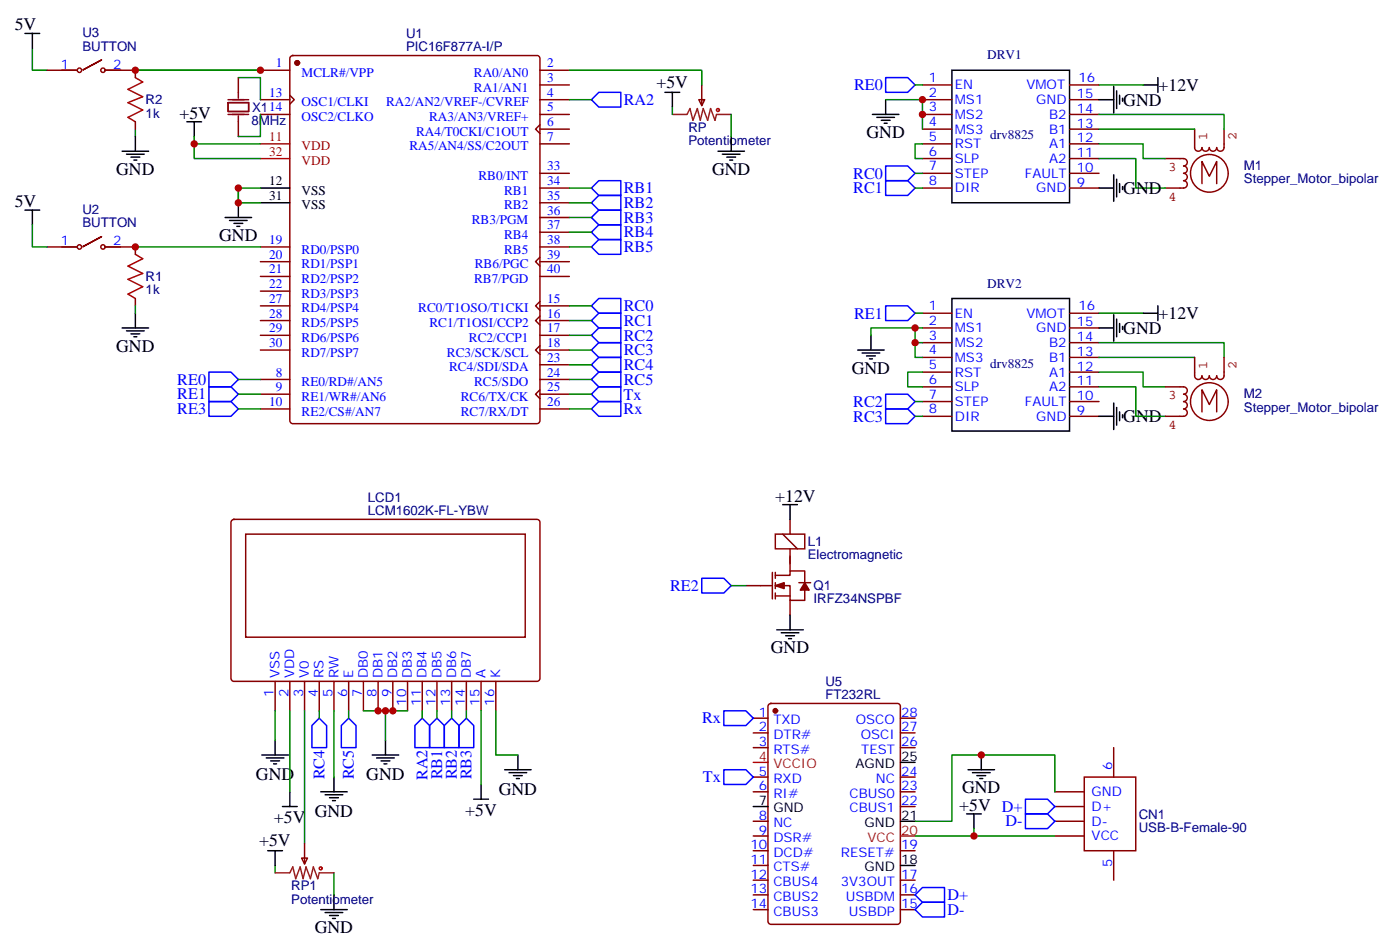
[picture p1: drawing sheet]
<svg xmlns="http://www.w3.org/2000/svg" width="336mm" height="228mm" viewBox="0 0 336 228" stroke-linecap="round" stroke-linejoin="round" font-family="sans-serif">
<g fill="#870000" stroke="#870000" stroke-width=".35">
<path d="M185.9 140.3l2.1-.7v1.4z"/>
<path d="M193 139.6l1 1.8h-2.1z"/>
<circle cx="71.3" cy="15.1" r=".53"/>
<circle cx="185.9" cy="170.3" r=".53"/>
</g>
<g fill="none" stroke="#870000" stroke-width=".35">
<path d="M11.3 16.8h7M24.3 14.4l-4.5 2.4 4.5-2.4M25.4 16.8h7.1v1.8M57.1 18.6v3.5M62.4 16.8h7.1M69.7 13.5l.5-.2h58.6a.71 .71 0 0 1 .7 .7v86.8a.76 .76 0 0 1-.7 .7h-58.6a.76 .76 0 0 1-.7-.7v-86.8zM129.5 16.8h7M32.5 29.2v1.7M57.1 29.2v3.5M62.4 27.4h7.1M62.4 23.9h7.1M69.5 22.8l1.1 1.1-1.1 1"/>
<path d="M129.5 29.9l-1.1 1 1.1 1.1M129.5 27.4h7M129.5 23.9h7M129.5 34.5h7M129.5 30.9h7M129.5 20.4h7M167.6 23.9h1.4l-.7 1.4zM168.3 20.4v4.9M221.2 27.4h7M221.2 23.9h7M221.2 34.5h7M221.2 30.9h7"/>
<path d="M221.2 20.4h7M221.2 38h7M256.5 27.4h7M256.5 23.9h7M256.5 34.5h7M256.5 30.9h7M256.5 20.4h7M256.5 38h7M11.3 59.2h7M24.3 56.7l-4.5 2.5 4.5-2.5M25.4 59.2h7.1v1.7M62.4 59.2h7.1"/>
<path d="M129.5 59.2h7M129.5 55.6h7M129.5 52.1h7M129.5 48.6h7M129.5 45h7M129.5 41.5h7M221.2 45h7M221.2 41.5h7M256.5 45h7M256.5 41.5h7M32.5 71.5v1.8M62.4 66.2h7.1"/>
<path d="M62.4 62.7h7.1M62.4 76.8h7.1M62.4 73.3h7.1M62.4 69.7h7.1M129.5 61.6l-1.1 1.1 1.1 1M129.5 75.7l-1.1 1.1 1.1 1.1M129.5 72.2l-1.1 1.1 1.1 1M129.5 66.2h7M129.5 62.7h7M129.5 76.8h7M129.5 73.3h7M221.2 75h7"/>
<path d="M221.2 78.6h7M256.5 75h7M256.5 78.6h7M62.4 83.9h7.1M62.4 80.3h7.1M62.4 98h7.1M62.4 94.4h7.1M62.4 90.9h7.1M129.5 93.4l-1.1 1 1.1 1.1M129.5 82.8l-1.1 1.1 1.1 1M129.5 83.9h7M129.5 80.3h7"/>
<path d="M129.5 98h7M129.5 94.4h7M129.5 90.9h7M129.5 87.4h7M221.2 82.1h7M221.2 85.6h7M221.2 89.1h7M221.2 92.7h7M221.2 96.2h7M221.2 99.7h7M256.5 82.1h7M256.5 85.6h7"/>
<path d="M256.5 89.1h7M256.5 92.7h7M256.5 96.2h7M256.5 99.7h7M55.6 124.6l.5-.2h72.7a.71 .71 0 0 1 .7 .7v37.4a.76 .76 0 0 1-.7 .7h-72.7a.76 .76 0 0 1-.7-.7v-37.4zM58.9 128h67v24.6h-67zM185.2 137.1v6.4M185.9 137.8h3.5v-1h3.6v2.8M185.9 137.1v1.4M185.9 139.6v1.4M189.4 133.2v3.6M191.6 139.6h2.8"/>
<path d="M178.9 140.3h6.3M185.9 140.3h3.5v3.5h3.6v-2.4M185.9 142.8h3.5M185.9 142.1v1.4M189.4 143.8v3.6M66 163.2v7.1M69.5 163.2v7.1M73 163.2v7.1M76.6 163.2v7.1M80.1 163.2v7.1M83.6 163.2v7.1M87.1 163.2v7.1"/>
<path d="M90.7 163.2v7.1M94.2 163.2v7.1M97.7 163.2v7.1M101.2 163.2v7.1M104.8 163.2v7.1M108.3 163.2v7.1M111.8 163.2v7.1M115.4 163.2v7.1M118.9 163.2v7.1M180.6 172h3.5M180.6 179.1h3.5M180.6 175.6h3.5"/>
<path d="M184.4 168.7l.5-.2h30.3a.71 .71 0 0 1 .7 .7v51.5a.76 .76 0 0 1-.7 .7h-30.3a.76 .76 0 0 1-.8-.7v-51.5zM215.9 172h3.5M215.9 179.1h3.5M215.9 175.6h3.5M267.1 179.1v7.1M180.6 186.2h3.5M180.6 189.7h3.5M180.6 196.7h3.5M215.9 186.2h3.5M215.9 189.7h3.5M215.9 193.2h3.5M252.9 189.7h7.1"/>
<path d="M252.9 196.7h7.1M252.9 193.2h7.1M260 186.2h12.3v17.6h-12.3zM72.3 205.6h1.4l-.7 1.4zM73 202v5M180.6 200.3h3.5M180.6 203.8h3.5M180.6 207.3h3.5M180.6 210.9h3.5M180.6 214.4h3.5M180.6 217.9h3.5M215.9 203.8h3.5"/>
<path d="M215.9 210.9h3.5M215.9 214.4h3.5M215.9 217.9h3.5M252.9 200.3h7.1M267.1 203.8v7.1"/>
<circle cx="19" cy="16.8" r=".53"/>
<circle cx="24.7" cy="16.8" r=".53"/>
<circle cx="19" cy="59.2" r=".53"/>
<circle cx="24.7" cy="59.2" r=".53"/>
</g>
<path d="M62.4 38h7.1M62.4 34.5h7.1M180.6 182.6h3.5M215.9 200.3h3.5" fill="none" stroke="#f00" stroke-width=".35"/>
<g fill="none" stroke="#000" stroke-width=".35">
<path d="M6 8h3.5M7.8 8v3.5M228.2 16.8h28.3v31.8h-28.3zM277.6 18.6v3.5M29.3 36.2h6.3M30.3 36.9h4.3M31.4 37.6h2.1M32.1 38.3h.7M32.5 32.7v3.5M44.8 29.2h3.5M46.6 29.2v3.5M159.5 22.1h3.5"/>
<path d="M161.2 22.1v3.5M172.2 36.2h6.3M173.2 36.9h4.2M174.3 37.6h2.1M175 38.3h.7M175.3 32.7v3.5M209.2 27.4h6.3M210.3 28.1h4.2M211.3 28.8h2.1M212 29.5h.7M212.4 23.9v3.5M263.5 23.9h3.6"/>
<path d="M267.1 20.7v6.4M267.8 21.8v4.2M268.5 22.8v2.1M269.2 23.5v.7M274.1 20.4h3.5M6 50.3h3.5M7.8 50.3v3.6M54 52.1h6.3M55 52.8h4.3M56.1 53.5h2.1M56.8 54.2h.7M57.1 48.6v3.5"/>
<path d="M62.4 48.6h7.1M62.4 45h7.1M263.5 45h3.6M267.1 41.9v6.3M267.8 42.9v4.3M268.5 44v2.1M269.2 44.7v.7M29.3 78.6h6.3M30.3 79.3h4.3M31.4 80h2.1M32.5 75v3.6M228.2 71.5h28.3v31.8h-28.3z"/>
<path d="M263.5 78.6h3.6M267.1 75.4v6.3M267.8 76.4v4.3M268.5 77.5v2.1M269.2 78.2v.7M274.1 75h3.5M277.6 73.3v3.5M32.1 80.7h.7M205.7 83.9h6.3M206.7 84.6h4.3M207.8 85.3h2.1M208.5 86h.7"/>
<path d="M208.8 80.3v3.6M263.5 99.7h3.6M267.1 96.6v6.3M267.8 97.6v4.2M268.5 98.7v2.1M269.2 99.4v.7M187.7 120.9h3.5M189.4 120.9v3.5M186.3 150.9h6.3M187.3 151.6h4.3M188.4 152.3h2.1M189.1 153h.7"/>
<path d="M189.4 147.4v3.5M66 177.3v3.6M92.4 177.3v3.6M62.8 180.9h6.3M63.9 181.6h4.2M64.9 182.3h2.1M65.6 183h.7M67.7 193.2h3.6M69.5 189.7v3.5M76.9 189.7h6.4M78 190.4h4.2M79 191.1h2.1"/>
<path d="M79.7 191.8h.7M80.1 186.2v3.5M89.3 180.9h6.3M90.3 181.6h4.2M91.4 182.3h2.1M92.1 183h.7M113.6 191.5h3.5M115.4 187.9v3.6M121 184.4h6.4M122.1 185.1h4.2M123.1 185.8h2.1M123.8 186.5h.7"/>
<path d="M124.2 180.9v3.5M180.6 193.2h3.5M215.9 196.7h3.5M215.9 182.6h3.5M231.8 195h3.5M232.1 184.4h6.4M233.2 185.1h4.2M233.5 195v3.5M234.2 185.8h2.2M234.9 186.5h.8M235.3 180.9v3.5M64.2 203.8h3.5"/>
<path d="M66 203.8v3.5M76.9 217.9h6.4M78 218.6h4.2M79 219.3h2.1M80.1 214.4v3.5M215.9 207.3h3.5M79.7 220h.7"/>
</g>
<g fill="none" stroke="#00f" stroke-width=".35">
<path d="M212.4 18.6h5.3l1.7 1.8-1.7 1.7h-5.3zM141.8 23.9l1.8-1.8h5.3v3.5h-5.3zM212.4 39.8h5.3l1.7 1.7-1.7 1.8h-5.3zM141.8 45l1.8-1.7h5.3v3.5h-5.3zM141.8 48.6l1.8-1.8h5.3v3.5h-5.3zM141.8 52.1l1.8-1.8h5.3v3.6h-5.3zM141.8 59.2l1.8-1.8h5.3v3.5h-5.3zM143.6 53.9h5.3v3.5h-5.3l-1.8-1.8zM212.4 43.3h5.3l1.7 1.7-1.7 1.8h-5.3zM141.8 76.8l1.8-1.8h5.3v3.6h-5.3zM143.6 71.5h5.3v3.5h-5.3l-1.8-1.7zM212.4 73.3h5.3l1.7 1.7-1.7 1.8h-5.3z"/>
<path d="M50.1 89.1h5.3l1.7 1.8-1.7 1.8h-5.3zM50.1 92.7h5.3l1.7 1.7-1.7 1.8h-5.3zM50.1 96.2h5.3l1.7 1.8-1.7 1.7h-5.3zM141.8 80.3l1.8-1.7h5.3v3.5h-5.3zM141.8 83.9l1.8-1.8h5.3v3.5h-5.3zM141.8 87.4l1.8-1.8h5.3v3.5h-5.3zM141.8 90.9l1.8-1.8h5.3v3.6h-5.3zM141.8 94.4l1.8-1.7h5.3v3.5h-5.3zM141.8 98l1.8-1.8h5.3v3.5h-5.3zM212.4 94.4h5.3l1.7 1.8-1.7 1.8h-5.3zM212.4 98h5.3l1.7 1.7-1.7 1.8h-5.3zM168.3 138.5h5.3l1.7 1.8-1.7 1.8h-5.3z"/>
<path d="M76.6 172l1.7 1.8v5.3h-3.5v-5.3zM83.6 172l1.8 1.8v5.3h-3.6v-5.3zM101.2 172l1.8 1.8v5.3h-3.5v-5.3zM104.8 172l1.7 1.8v5.3h-3.5v-5.3zM108.3 172l1.8 1.8v5.3h-3.6v-5.3zM111.8 172l1.8 1.8v5.3h-3.5v-5.3zM173.6 170.3h5.3l1.7 1.7-1.7 1.8h-5.3zM173.6 184.4h5.3l1.7 1.8-1.7 1.7h-5.3zM245.9 195h5.3l1.7 1.7-1.7 1.8h-5.3zM245.9 191.5h5.3l1.7 1.7-1.7 1.8h-5.3zM219.4 214.4l1.8-1.8h5.3v3.5h-5.3zM219.4 217.9l1.8-1.8h5.3v3.6h-5.3z"/>
</g>
<g fill="none" stroke="#008700" stroke-width=".35">
<path d="M7.8 11.5v5.3h3.5M32.5 16.8h29.9M57.1 18.6h5.3v5.3M136.5 16.8h31.8v3.6M32.5 30.9v1.8M46.6 32.7v1.8h15.8M46.6 34.5v3.5h15.8M62.4 27.4v5.3h-5.3M136.5 23.9h5.3M161.2 25.6v1.8M175.3 27.4v5.3M212.4 23.9h8.8v7"/>
<path d="M219.4 20.4h1.8M221.2 34.5h-1.8v3.5h1.8M263.5 27.4h30v3.5M263.5 34.5h10.6v3.5h5.3M263.5 38h8.8v7h7.1M263.5 20.4h10.6M263.5 30.9h23M7.8 53.9v5.3h3.5M32.5 59.2h29.9M57.1 45v3.6h5.3M62.4 45h-5.3v3.6M136.5 59.2h5.3"/>
<path d="M136.5 55.6h5.3M136.5 52.1h5.3M136.5 48.6h5.3M136.5 45h5.3M219.4 45h1.8M219.4 41.5h1.8M32.5 73.3v1.7M136.5 76.8h5.3M136.5 73.3h5.3M219.4 78.6v3.5h1.8M219.4 75h1.8M221.2 78.6h-12.4v1.7"/>
<path d="M263.5 75h10.6M57.1 98h5.3M57.1 94.4h5.3M57.1 90.9h5.3M136.5 98h5.3M136.5 94.4h5.3M136.5 90.9h5.3M136.5 87.4h5.3M136.5 83.9h5.3M136.5 80.3h5.3M219.4 82.1v3.5h1.8M219.4 99.7h1.8"/>
<path d="M219.4 96.2h1.8M221.2 89.1h-3.5v3.6h3.5M263.5 92.7h8.8v7h7.1M263.5 89.1h10.6v3.6h5.3M263.5 82.1h30v3.5M263.5 85.6h23M175.3 140.3h3.6M66 170.3v7M69.5 170.3v19.4M73 170.3v31.7M76.6 170.3v1.7M80.1 170.3v15.9"/>
<path d="M83.6 170.3v1.7M87.1 170.3h10.6M92.4 170.3v7M101.2 170.3v1.7M104.8 170.3v1.7M108.3 170.3v1.7M111.8 170.3v1.7M115.4 170.3v17.6M118.9 170.3v10.6h5.3M233.5 198.5v1.8h19.4M252.9 189.7v-8.8h-24.7v15.8h-8.8M66 207.3v1.8"/>
<path d="M80.1 209.1v5.3M219.4 200.3h14.1"/>
</g>
<g fill="none" stroke="#a10000" stroke-width=".35">
<path d="M32.5 18.6l1.7 1-3.5 1.8 3.5 1.8-3.5 1.4 3.5 1.8-3.5 1.7 1.8 1.1M32.5 60.9l1.7 1.1-3.5 1.7 3.5 1.8-3.5 1.4 3.5 1.8-3.5 1.7 1.8 1.1"/>
<circle cx="172.2" cy="26.4" r=".35"/>
<circle cx="76.9" cy="208" r=".35"/>
</g>
<path d="M54.7 24.6h4.9v2.1h-4.9zM54.7 27.4h4.9M54.7 23.9h4.9M57.1 27.8v1.4M57.1 22.1v1.4" fill="none" stroke="#870012" stroke-width=".35"/>
<path d="M161.2 27.4h3.5l.8-1.4 .7 2.8 1-2.8 .7 2.8 .7-2.8 1.1 2.8 .7-2.8 1 2.8 .4-1.4h3.5M66 209.1h3.5l.7-1.4 .7 2.8 1.1-2.8 .7 2.8 .7-2.8 1 2.8 .7-2.8 1.1 2.8 .4-1.4h3.5" fill="none" stroke="#8c2424" stroke-width=".35"/>
<path d="M279.4 38h4.4a.88 .88 0 0 1 .9 .9 .88 .88 0 0 1-.9 .9 .88 .88 0 0 1 .9 .8 .88 .88 0 0 1-.9 .9 .88 .88 0 0 1 .9 .9 .88 .88 0 0 1-.9 .9 .88 .88 0 0 1 .9 .9 .88 .88 0 0 1-.9 .8h-4.4M286.5 30.9v4.4a.88 .88 0 0 0 .8 .9 .88 .88 0 0 0 .9-.9 .88 .88 0 0 0 .9 .9 .88 .88 0 0 0 .9-.9 .88 .88 0 0 0 .9 .9 .88 .88 0 0 0 .8-.9 .88 .88 0 0 0 .9 .9 .88 .88 0 0 0 .9-.9v-4.4M288.2 44v-5.3l1.8 3.5 1.7-3.5v5.3M294.5 41.5a4.5 4.5 0 0 0-6.5-4 4.5 4.5 0 0 0-.8 7.6 4.5 4.5 0 0 0 7.2-2.6l.1-.8M279.4 92.7h4.4a.88 .88 0 0 1 .9 .9 .88 .88 0 0 1-.9 .8 .88 .88 0 0 1 .9 .9 .88 .88 0 0 1-.9 .9 .88 .88 0 0 1 .9 .9 .88 .88 0 0 1-.9 .9 .88 .88 0 0 1 .9 .8 .88 .88 0 0 1-.9 .9h-4.4M286.5 85.6v4.4a.88 .88 0 0 0 .8 .9 .88 .88 0 0 0 .9-.9 .88 .88 0 0 0 .9 .9 .88 .88 0 0 0 .9-.9 .88 .88 0 0 0 .9 .9 .88 .88 0 0 0 .8-.9 .88 .88 0 0 0 .9 .9 .88 .88 0 0 0 .9-.9v-4.4M288.2 98.7v-5.3l1.8 3.5 1.7-3.5v5.3M294.5 96.2a4.5 4.5 0 0 0-6.5-4.1 4.5 4.5 0 0 0-.8 7.7 4.5 4.5 0 0 0 7.2-2.6l.1-.8M185.9 128h7.1v3.5h-7.1zM187.7 128l3.5 3.5M189.4 124.4v3.6M189.4 131.5v3.5" fill="none" stroke="#850000" stroke-width=".35"/>
<g fill="#c00">
<circle cx="32.5" cy="59.2" r=".88"/>
<circle cx="32.5" cy="16.8" r=".88"/>
<circle cx="62.4" cy="16.8" r=".88"/>
<circle cx="57.2" cy="45" r=".88"/>
<circle cx="57.2" cy="48.6" r=".88"/>
<circle cx="46.6" cy="34.5" r=".88"/>
<circle cx="219.4" cy="78.6" r=".88"/>
<circle cx="219.4" cy="82.1" r=".88"/>
<circle cx="221.2" cy="23.9" r=".88"/>
<circle cx="221.2" cy="27.4" r=".88"/>
<circle cx="90.7" cy="170.3" r=".88"/>
<circle cx="94.2" cy="170.3" r=".88"/>
<circle cx="92.4" cy="170.3" r=".88"/>
<circle cx="233.5" cy="200.3" r=".88"/>
<circle cx="235.3" cy="180.9" r=".88"/>
</g>
<g font-size="4.2">
<text x="3.5" y="7.3">5V</text>
<text x="157.4" y="21">+5V</text>
<text x="277.8" y="21.8">+12V</text>
<text x="43" y="28.5">+5V</text>
<text x="269.3" y="25.3">GND</text>
<text x="207.8" y="33.1">GND</text>
<text x="27.9" y="41.9">GND</text>
<text x="170.7" y="41.9">GND</text>
<text x="269.3" y="46.5">GND</text>
<text x="3.5" y="49.6">5V</text>
<text x="52.6" y="57.7">GND</text>
<text x="277.8" y="76.4">+12V</text>
<text x="269.3" y="80">GND</text>
<text x="27.9" y="84.2">GND</text>
<text x="204.3" y="89.5">GND</text>
<text x="269.3" y="101.1">GND</text>
<text x="185.9" y="120.2">+12V</text>
<text x="184.9" y="156.5">GND</text>
<text x="61.4" y="187">GND</text>
<text x="87.8" y="187">GND</text>
<text x="119.6" y="190.5">GND</text>
<text x="230.7" y="190">GND</text>
<text x="65.7" y="197.2">+5V</text>
<text x="75.5" y="195.8">GND</text>
<text x="111.6" y="195.4">+5V</text>
<text x="230" y="194.3">+5V D+</text>
<text x="62.1" y="202.7">+5V</text>
<text x="75.5" y="223.6">GND</text>
</g>
<g font-size="3.9" fill="#00f">
<text x="204.8" y="21.6">RE0</text>
<text x="149.6" y="25.1">RA2</text>
<text x="149.6" y="46.3">RB1</text>
<text x="204.6" y="46.3">RC1</text>
<text x="204.6" y="42.8">RC0</text>
<text x="149.6" y="49.8">RB2</text>
<text x="149.6" y="53.4">RB3</text>
<text x="149.6" y="56.9">RB4</text>
<text x="149.6" y="60.4">RB5</text>
<text x="149.6" y="74.5">RC0</text>
<text x="204.8" y="76.3">RE1</text>
<text x="149.6" y="78.1">RC1</text>
<text x="149.6" y="81.6">RC2</text>
<text x="149.6" y="85.1">RC3</text>
<text x="149.6" y="88.7">RC4</text>
<text x="42.5" y="92.2">RE0</text>
<text x="42.5" y="95.7">RE1</text>
<text x="149.5" y="95.7">Tx</text>
<text x="149.6" y="92.2">RC5</text>
<text x="42.5" y="99.2">RE3</text>
<text x="149.5" y="99.2">Rx</text>
<text x="204.6" y="97.5">RC2</text>
<text x="204.6" y="101">RC3</text>
<text x="160.7" y="141.6">RE2</text>
<text x="168.4" y="173.3">Rx</text>
<text x="77.8" y="186.7" transform="rotate(-90 77.8 186.7)">RC4</text>
<text x="84.9" y="186.7" transform="rotate(-90 84.9 186.7)">RC5</text>
<text x="102.5" y="186.9" transform="rotate(-90 102.5 186.9)">RA2</text>
<text x="106" y="186.7" transform="rotate(-90 106 186.7)">RB1</text>
<text x="109.6" y="186.7" transform="rotate(-90 109.6 186.7)">RB2</text>
<text x="113.1" y="186.7" transform="rotate(-90 113.1 186.7)">RB3</text>
<text x="168.6" y="187.4">Tx</text>
<text x="241.1" y="197.9">D-</text>
<text x="227.2" y="215.6">D+</text>
<text x="227.2" y="219.2">D-</text>
</g>
<g font-size="3.2" fill="#000080">
<text x="19.8" y="8.9">U3</text>
<text x="97.4" y="9.1">U1</text>
<text x="19.8" y="12.1">BUTTON</text>
<text x="97.4" y="12.2">PIC16F877A-I/P</text>
<text x="236.7" y="14.2">DRV1</text>
<text x="34.9" y="28.2">1k</text>
<text x="34.9" y="25">R2</text>
<text x="60.3" y="30">8MHz</text>
<text x="60.4" y="26.8">X114</text>
<text x="165.1" y="34.8">Potentiometer</text>
<text x="165.1" y="31.6">RP</text>
<text x="237.4" y="33.4">drv8825</text>
<text x="298.3" y="40.7">M1</text>
<text x="298.3" y="43.9">Stepper_Motor_bipolar</text>
<text x="19.8" y="51.3">U2</text>
<text x="19.8" y="54.4">BUTTON</text>
<text x="34.9" y="70.5">1k</text>
<text x="34.9" y="67.4">R1</text>
<text x="236.7" y="68.9">DRV2</text>
<text x="237.4" y="88.1">drv8825</text>
<text x="298.3" y="95.4">M2</text>
<text x="298.3" y="98.6">Stepper_Motor_bipolar</text>
<text x="88.2" y="123.4">LCM1602K-FL-YBW</text>
<text x="88.2" y="120.2">LCD1</text>
<text x="193.7" y="130.8">L1</text>
<text x="193.7" y="133.9">Electromagnetic</text>
<text x="195.1" y="141.4">Q1</text>
<text x="195.1" y="144.5">IRFZ34NSPBF</text>
<text x="197.9" y="167.4">FT232RL</text>
<text x="197.9" y="164.3">U5</text>
<text x="273" y="196.1">CN1</text>
<text x="273" y="199.3">USB-B-Female-90</text>
<text x="69.8" y="213.3">RP1</text>
<text x="69.8" y="216.5">Potentiometer</text>
</g>
<g font-size="3.2" fill="#00f">
<text x="14.6" y="16.5">1</text>
<text x="27.2" y="16.5">2</text>
<text x="66.1" y="16.1">1</text>
<text x="131.2" y="16.1">2</text>
<text x="64.6" y="23.2">13</text>
<text x="72.3" y="18.4">MCLR#/VPP</text>
<text x="113.6" y="21.9">RA1/AN1</text>
<text x="113.6" y="18.4">RA0/AN0</text>
<text x="131.2" y="23.2">4</text>
<text x="131.2" y="19.6">3</text>
<text x="222.7" y="23.2">2</text>
<text x="222.7" y="19.6">1</text>
<text x="229" y="21.4">EN</text>
<text x="246.1" y="21.4">VMOT</text>
<text x="258.2" y="23.5">15</text>
<text x="258.6" y="19.6">16</text>
<text x="72.3" y="29">OSC2/CLKO</text>
<text x="72.3" y="25.5">OSC1/CLKI</text>
<text x="92.6" y="25.5">RA2/AN2/VREF-/CVREF</text>
<text x="102.9" y="29">RA3/AN3/VREF+</text>
<text x="131.2" y="26.7">5</text>
<text x="222.7" y="26.7">3</text>
<text x="229" y="28.5">MS2</text>
<text x="229" y="24.9">MS1</text>
<text x="248.5" y="24.9">GND</text>
<text x="251.6" y="28.5">B2</text>
<text x="258.2" y="27.1">14</text>
<text x="99.8" y="32.5">RA4/T0CKI/C1OUT</text>
<text x="131.2" y="33.8">7</text>
<text x="131.2" y="30.2">6</text>
<text x="222.7" y="33.8">5</text>
<text x="222.7" y="30.2">4</text>
<text x="229" y="35.5">RST</text>
<text x="229" y="32">MS3</text>
<text x="251.6" y="32">B1</text>
<text x="251.6" y="35.5">A1</text>
<text x="258.2" y="30.6">13</text>
<text x="258.2" y="34.1">12</text>
<text x="98.2" y="36.1">RA5/AN4/SS/C2OUT</text>
<text x="131.2" y="40.8">33</text>
<text x="222.7" y="40.8">7</text>
<text x="222.7" y="37.3">6</text>
<text x="229" y="39.1">SLP</text>
<text x="251.6" y="39.1">A2</text>
<text x="258.2" y="37.6">11</text>
<text x="258.2" y="41.2">10</text>
<text x="114.7" y="43.1">RB0/INT</text>
<text x="120.9" y="46.6">RB1</text>
<text x="131.2" y="47.9">35</text>
<text x="131.2" y="44.3">34</text>
<text x="222.7" y="44.3">8</text>
<text x="229" y="46.1">DIR</text>
<text x="229" y="42.6">STEP</text>
<text x="245.7" y="42.6">FAULT</text>
<text x="248.5" y="46.1">GND</text>
<text x="258.2" y="44.7">9</text>
<text x="113.1" y="53.7">RB3/PGM</text>
<text x="120.9" y="50.2">RB2</text>
<text x="131.2" y="51.4">36</text>
<text x="14.6" y="58.8">1</text>
<text x="27.2" y="58.8">2</text>
<text x="64.6" y="58.5">19</text>
<text x="120.9" y="57.2">RB4</text>
<text x="131.2" y="58.5">38</text>
<text x="131.2" y="54.9">37</text>
<text x="64.6" y="65.5">21</text>
<text x="64.6" y="62">20</text>
<text x="72.3" y="64.3">RD1/PSP1</text>
<text x="72.3" y="60.7">RD0/PSP0</text>
<text x="113.9" y="64.3">RB6/PGC</text>
<text x="120.9" y="60.7">RB5</text>
<text x="131.2" y="65.5">40</text>
<text x="131.2" y="62">39</text>
<text x="64.6" y="69">22</text>
<text x="72.3" y="71.3">RD3/PSP3</text>
<text x="72.3" y="67.8">RD2/PSP2</text>
<text x="113.7" y="67.8">RB7/PGD</text>
<text x="64.6" y="76.1">28</text>
<text x="64.6" y="72.6">27</text>
<text x="72.3" y="74.9">RD4/PSP4</text>
<text x="100.3" y="74.9">RC0/T1OSO/T1CKI</text>
<text x="131.2" y="76.1">16</text>
<text x="131.2" y="72.6">15</text>
<text x="222.7" y="77.9">2</text>
<text x="222.7" y="74.3">1</text>
<text x="229" y="76.1">EN</text>
<text x="246.1" y="76.1">VMOT</text>
<text x="258.6" y="74.3">16</text>
<text x="64.6" y="83.1">30</text>
<text x="64.6" y="79.6">29</text>
<text x="72.3" y="81.9">RD6/PSP6</text>
<text x="72.3" y="78.4">RD5/PSP5</text>
<text x="103" y="78.4">RC1/T1OSI/CCP2</text>
<text x="112.5" y="81.9">RC2/CCP1</text>
<text x="131.2" y="83.1">18</text>
<text x="131.2" y="79.6">17</text>
<text x="222.7" y="81.4">3</text>
<text x="229" y="83.1">MS2</text>
<text x="229" y="79.6">MS1</text>
<text x="248.5" y="79.6">GND</text>
<text x="251.6" y="83.1">B2</text>
<text x="258.2" y="78.2">15</text>
<text x="258.2" y="81.7">14</text>
<text x="72.3" y="85.4">RD7/PSP7</text>
<text x="107.2" y="85.4">RC3/SCK/SCL</text>
<text x="107.7" y="89">RC4/SDI/SDA</text>
<text x="131.2" y="86.7">23</text>
<text x="222.7" y="88.4">5</text>
<text x="222.7" y="84.9">4</text>
<text x="229" y="86.7">MS3</text>
<text x="251.6" y="86.7">B1</text>
<text x="258.2" y="85.3">13</text>
<text x="258.2" y="88.8">12</text>
<text x="66.1" y="93.7">9</text>
<text x="66.1" y="90.2">8</text>
<text x="72.3" y="92.5">RE0/RD#/AN5</text>
<text x="113.7" y="92.5">RC5/SDO</text>
<text x="131.2" y="93.7">25</text>
<text x="131.2" y="90.2">24</text>
<text x="222.7" y="95.5">7</text>
<text x="222.7" y="92">6</text>
<text x="229" y="93.7">SLP</text>
<text x="229" y="90.2">RST</text>
<text x="251.6" y="90.2">A1</text>
<text x="251.6" y="93.7">A2</text>
<text x="258.2" y="92.3">11</text>
<text x="258.2" y="95.8">10</text>
<text x="64.6" y="97.3">10</text>
<text x="72.3" y="99.6">RE2/CS#/AN7</text>
<text x="72.3" y="96">RE1/WR#/AN6</text>
<text x="110.5" y="99.6">RC7/RX/DT</text>
<text x="110.5" y="96">RC6/TX/CK</text>
<text x="131.2" y="97.3">26</text>
<text x="222.7" y="99">8</text>
<text x="229" y="100.8">DIR</text>
<text x="229" y="97.3">STEP</text>
<text x="245.7" y="97.3">FAULT</text>
<text x="248.5" y="100.8">GND</text>
<text x="258.2" y="99.4">9</text>
<text x="65.6" y="167" transform="rotate(-90 65.6 167)">1</text>
<text x="67" y="162.5" transform="rotate(-90 67 162.5)">VSS</text>
<text x="69.1" y="167" transform="rotate(-90 69.1 167)">2</text>
<text x="70.6" y="162.5" transform="rotate(-90 70.6 162.5)">VDD</text>
<text x="72.7" y="167" transform="rotate(-90 72.7 167)">3</text>
<text x="74.1" y="162.5" transform="rotate(-90 74.1 162.5)">V0</text>
<text x="76.2" y="167" transform="rotate(-90 76.2 167)">4</text>
<text x="77.6" y="162.5" transform="rotate(-90 77.6 162.5)">RS</text>
<text x="79.7" y="167" transform="rotate(-90 79.7 167)">5</text>
<text x="81.1" y="162.5" transform="rotate(-90 81.1 162.5)">RW</text>
<text x="83.3" y="167" transform="rotate(-90 83.3 167)">6</text>
<text x="84.7" y="162.5" transform="rotate(-90 84.7 162.5)">E</text>
<text x="86.8" y="167" transform="rotate(-90 86.8 167)">7</text>
<text x="88.2" y="162.5" transform="rotate(-90 88.2 162.5)">DB0</text>
<text x="90.3" y="167" transform="rotate(-90 90.3 167)">8</text>
<text x="91.7" y="162.5" transform="rotate(-90 91.7 162.5)">DB1</text>
<text x="93.8" y="167" transform="rotate(-90 93.8 167)">9</text>
<text x="95.2" y="162.5" transform="rotate(-90 95.2 162.5)">DB2</text>
<text x="98.8" y="162.5" transform="rotate(-90 98.8 162.5)">DB3</text>
<text x="102.3" y="162.5" transform="rotate(-90 102.3 162.5)">DB4</text>
<text x="105.8" y="162.5" transform="rotate(-90 105.8 162.5)">DB5</text>
<text x="109.4" y="162.5" transform="rotate(-90 109.4 162.5)">DB6</text>
<text x="112.9" y="162.5" transform="rotate(-90 112.9 162.5)">DB7</text>
<text x="116.4" y="162.5" transform="rotate(-90 116.4 162.5)">A</text>
<text x="119.9" y="162.5" transform="rotate(-90 119.9 162.5)">K</text>
<text x="97.4" y="169" transform="rotate(-90 97.4 169)">10</text>
<text x="100.9" y="169" transform="rotate(-90 100.9 169)">11</text>
<text x="104.4" y="169" transform="rotate(-90 104.4 169)">12</text>
<text x="107.9" y="169" transform="rotate(-90 107.9 169)">13</text>
<text x="111.5" y="169" transform="rotate(-90 111.5 169)">14</text>
<text x="115" y="169" transform="rotate(-90 115 169)">15</text>
<text x="118.5" y="169" transform="rotate(-90 118.5 169)">16</text>
<text x="182" y="171.7">1</text>
<text x="185.5" y="173.5">TXD</text>
<text x="205.2" y="173.5">OSCO</text>
<text x="216.1" y="171.7">28</text>
<text x="182" y="178.8">3</text>
<text x="182" y="175.2">2</text>
<text x="185.5" y="177">DTR#</text>
<text x="206.4" y="177">OSCI</text>
<text x="216.1" y="178.8">26</text>
<text x="216.1" y="175.2">27</text>
<text x="182" y="185.8">5</text>
<text x="185.5" y="180.5">RTS#</text>
<text x="206.5" y="180.5">TEST</text>
<text x="216.1" y="185.8">24</text>
<text x="266.7" y="184.4" transform="rotate(-90 266.7 184.4)">6</text>
<text x="182" y="189.3">6</text>
<text x="185.5" y="187.6">RXD</text>
<text x="185.5" y="191.1">RI#</text>
<text x="203.7" y="191.1">CBUS0</text>
<text x="210" y="187.6">NC</text>
<text x="216.1" y="189.3">23</text>
<text x="261.8" y="190.7">GND</text>
<text x="182" y="196.4">8</text>
<text x="203.7" y="194.6">CBUS1</text>
<text x="216.1" y="192.9">22</text>
<text x="261.8" y="197.8">D-</text>
<text x="261.8" y="194.3">D+</text>
<text x="179.9" y="203.4">10</text>
<text x="182" y="199.9">9</text>
<text x="185.5" y="198.2">NC</text>
<text x="185.5" y="201.7">DSR#</text>
<text x="216.1" y="203.4">19</text>
<text x="261.8" y="201.3">VCC</text>
<text x="179.9" y="207">11</text>
<text x="185.5" y="205.2">DCD#</text>
<text x="185.5" y="208.7">CTS#</text>
<text x="201.7" y="205.2">RESET#</text>
<text x="266.7" y="207.6" transform="rotate(-90 266.7 207.6)">5</text>
<text x="179.9" y="210.5">12</text>
<text x="179.9" y="214">13</text>
<text x="185.5" y="212.3">CBUS4</text>
<text x="185.5" y="215.8">CBUS2</text>
<text x="201.6" y="212.3">3V3OUT</text>
<text x="202.8" y="215.8">USBDM</text>
<text x="216.1" y="214">16</text>
<text x="216.1" y="210.5">17</text>
<text x="179.9" y="217.6">14</text>
<text x="185.5" y="219.3">CBUS3</text>
<text x="203.6" y="219.3">USBDP</text>
<text x="216.1" y="217.6">15</text>
</g>
<g font-size="3.2" fill="#f00">
<text x="64.6" y="33.8">11</text>
<text x="64.6" y="37.3">32</text>
<text x="72.3" y="39.6">VDD</text>
<text x="72.3" y="36.1">VDD</text>
<text x="182" y="182.3">4</text>
<text x="185.5" y="184">VCCIO</text>
<text x="208" y="201.7">VCC</text>
<text x="216.1" y="199.9">20</text>
</g>
<g font-size="3.2" fill="#840000">
<text x="289.5" y="33.7" transform="rotate(-90 289.5 33.7)">1</text>
<text x="296.5" y="33.7" transform="rotate(-90 296.5 33.7)">2</text>
<text x="280.2" y="41">3</text>
<text x="280.2" y="48">4</text>
<text x="289.5" y="88.3" transform="rotate(-90 289.5 88.3)">1</text>
<text x="296.5" y="88.3" transform="rotate(-90 296.5 88.3)">2</text>
<text x="280.2" y="95.7">3</text>
<text x="280.2" y="102.7">4</text>
</g>
<g font-size="3.2">
<text x="64.6" y="47.9">31</text>
<text x="64.6" y="44.3">12</text>
<text x="72.3" y="46.6">VSS</text>
<text x="72.3" y="50.2">VSS</text>
<text x="205.1" y="184">AGND</text>
<text x="216.1" y="182.3">25</text>
<text x="182" y="192.9">7</text>
<text x="185.5" y="194.6">GND</text>
<text x="216.1" y="196.4">21</text>
<text x="207.3" y="198.2">GND</text>
<text x="207.3" y="208.7">GND</text>
<text x="216.1" y="207">18</text>
</g>
</svg>
